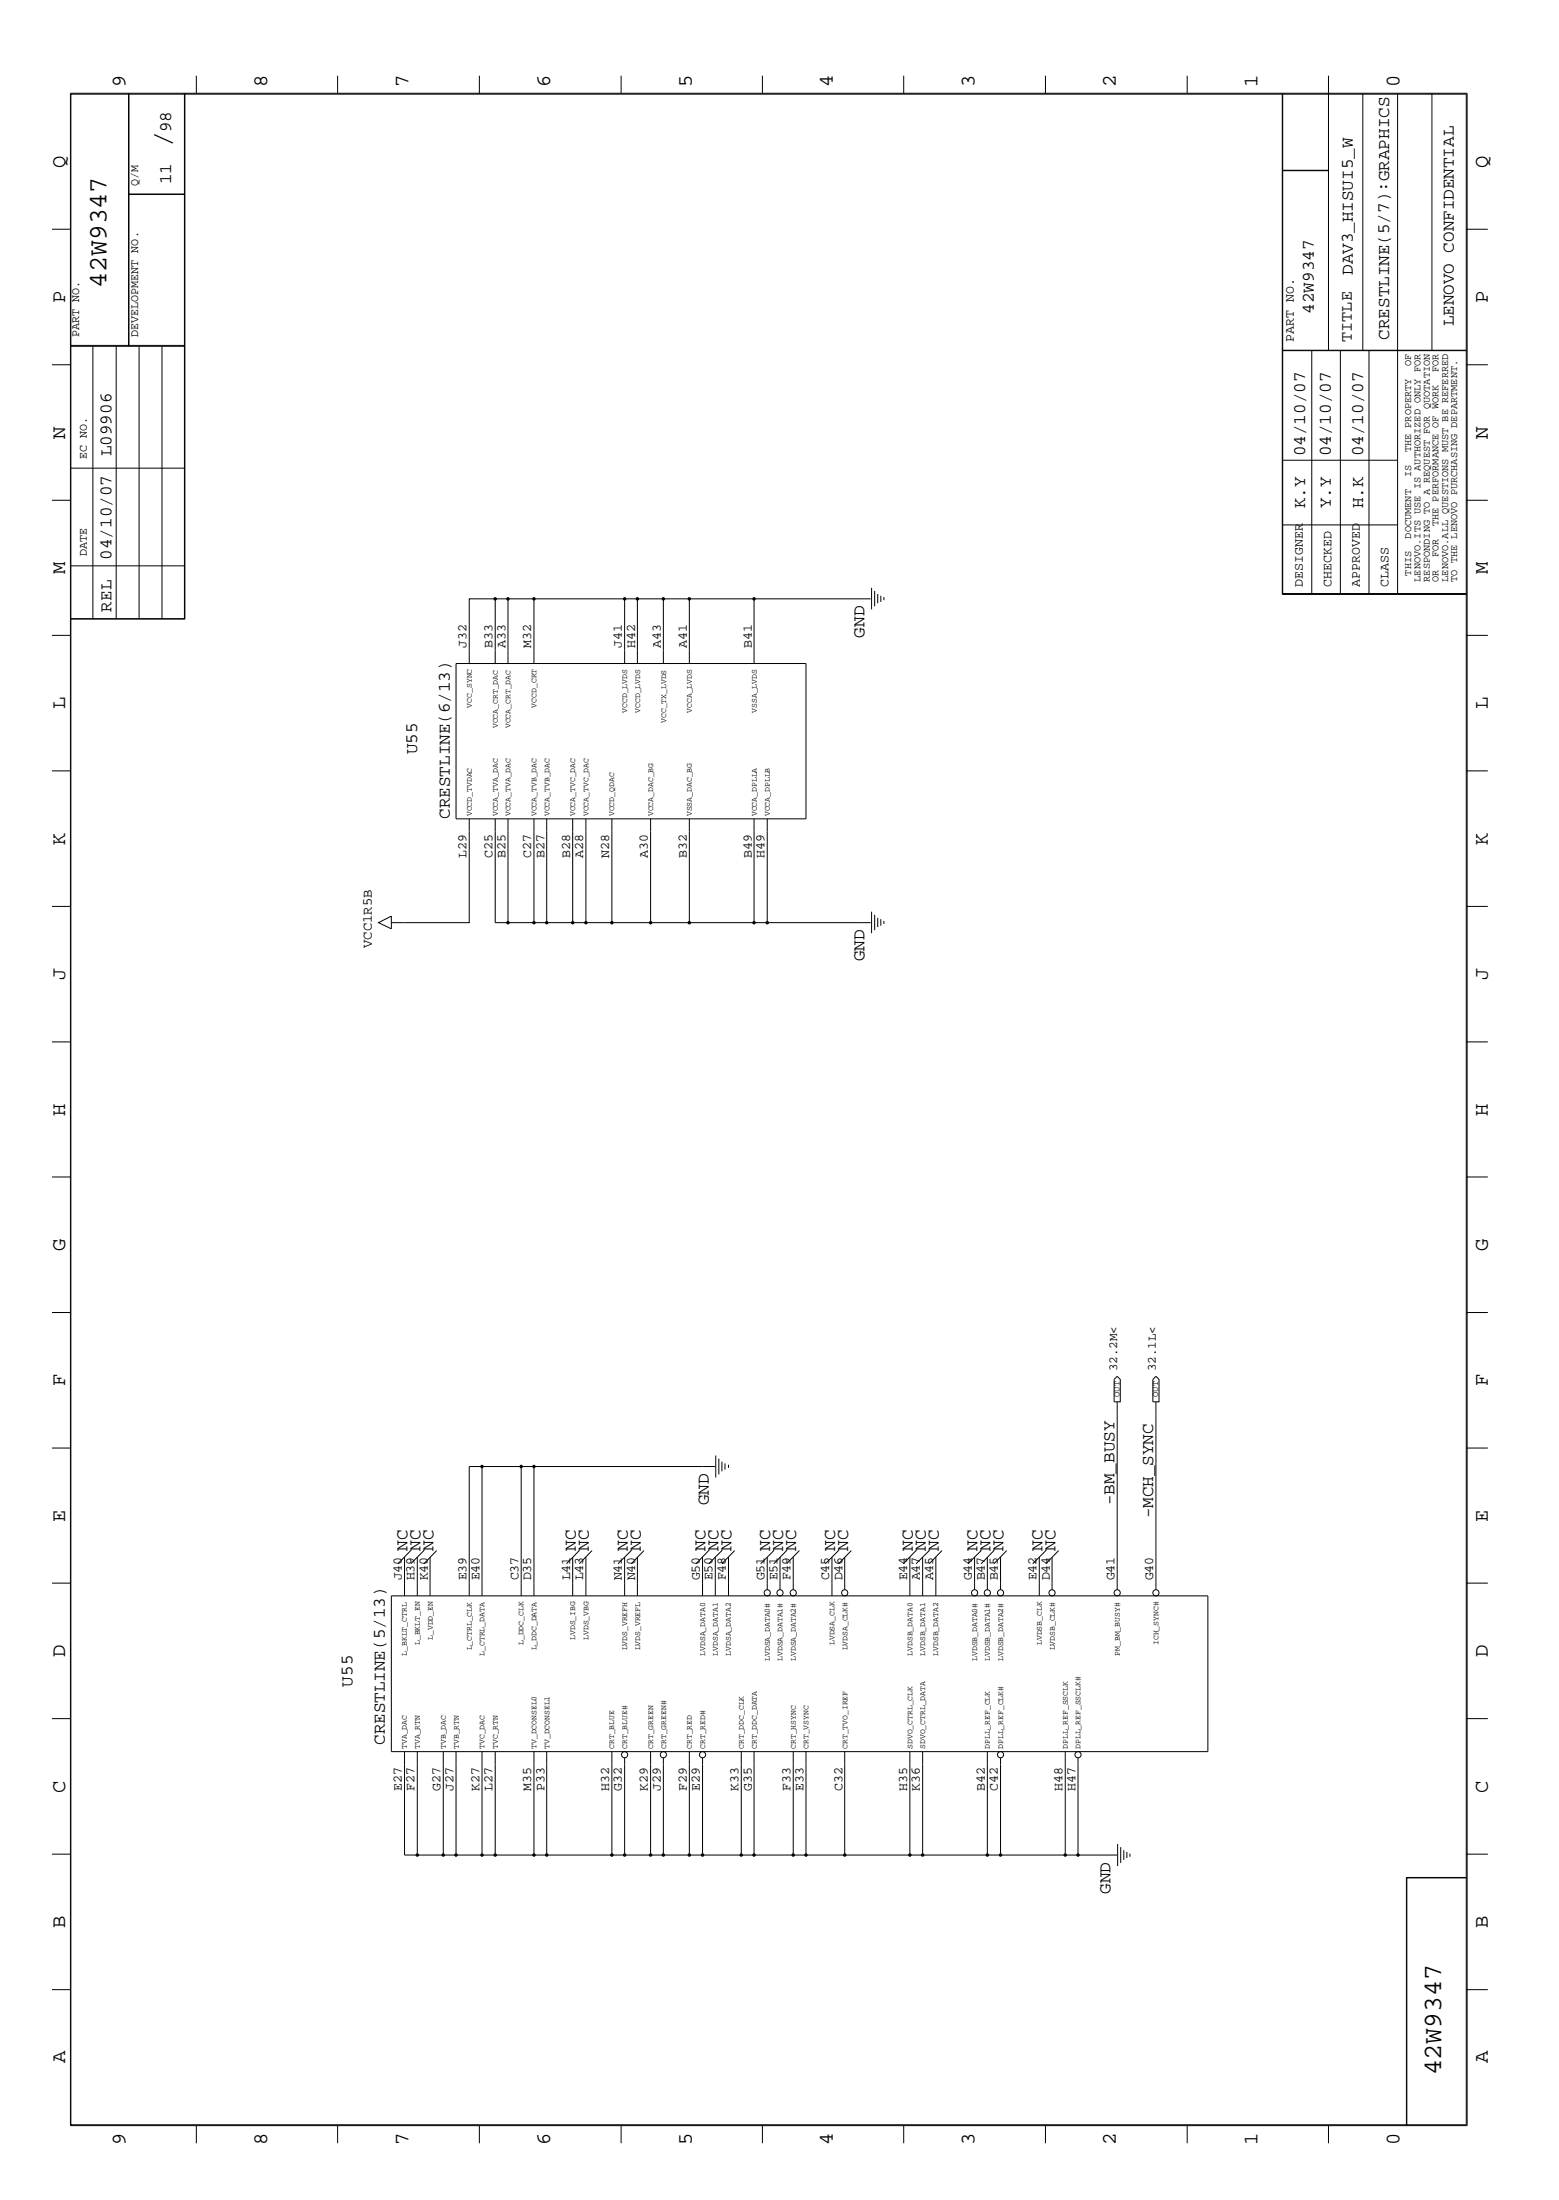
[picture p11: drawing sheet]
<svg xmlns="http://www.w3.org/2000/svg" width="300mm" height="423mm" viewBox="0 0 300 423" stroke-linecap="round" stroke-linejoin="round" font-family="sans-serif">
<g fill="none" stroke="#000" stroke-width=".19">
<path d="M13.5 17.9h268.7v391.1h-268.7zM13.6 18.1h268.4v390.8h-268.4zM24.7 17.9v48.7M24.8 17.9v48.7M35.5 17.9v101.2M35.6 17.9v101.2h-22.1M37.8 14.6v3.3M64.9 14.6v3.3M92.2 14.6v3.3M119.5 14.6v3.3M146.6 14.6v3.3M173.8 14.6v3.3"/>
<path d="M201.1 14.6v3.3M228.3 14.6v3.3M246.6 17.9v96.5h35.4M246.7 17.9v96.5M255.5 14.6v52.9M262.1 17.9v49.6M268.8 17.9v96.5M275.4 17.9v49.6M24.8 37.4h10.8M24.8 37.3h10.8M246.6 32.9h8.9M246.6 32.8h8.9"/>
<path d="M10 44.1h3.5M282 44.1h4.2M10 70.2h3.5M13.5 66.6h22.1M13.5 66.5h22.1M17.9 66.6v52.5M22.4 66.6v52.5M26.8 66.6v52.5M31.2 66.6v52.4M246.6 67.5h35.4M246.6 67.4h35.4M252.3 67.5v46.9"/>
<path d="M257.8 67.5v46.9M263.3 67.5v46.9M282 70.2h4.2M10 96.3h3.5M13.5 90.1h22.1M246.6 88.6h22.2M282 96.3h4.2M13.5 119h22.1M13.5 108.9h22.1M95.3 115.2v12.5M97.7 115.2h-7.4v12.5M97.7 115.2h69.8"/>
<path d="M97.7 115.2v12.5M102.7 115.2v12.5M120.1 115.2v12.5M122.6 115.2v12.5M127.6 115.2v12.5M132.6 115.2v12.5M145 115.2v12.5M167.6 113.1v4.2M168.2 113.7v3M168.8 114.3v1.8M169.4 114.6v1.2M170 114.9v.6"/>
<path d="M246.6 114.2h35.4M246.6 101h22.2M10 122.3h3.5M87.7 127.7h67.3v29.9h-67.3zM282 122.3h4.2M10 148.3h3.5M90.3 157.6v19.9h-15M95.3 157.6v19.9h2.4M97.7 157.6v19.9h5M102.7 157.6v19.9h2.5M105.2 157.6v19.9M110.2 157.6v19.9"/>
<path d="M112.7 157.6v19.9M117.7 157.6v19.9h7.4M125.1 157.6v19.9h7.5M132.6 157.6v19.9M145 157.6v19.9h2.6M147.6 157.6v19.9h19.9M282 148.3h4.2M10 174.4h3.5M72.8 177.5l2.5-1.2v2.4zM105.2 177.5h12.5M132.6 177.5h12.4M167.6 175.4v4.2"/>
<path d="M168.2 176v3M168.8 176.6v1.8M169.4 176.9v1.2M170 177.2v.6M282 174.4h4.2M10 200.5h3.5M282 200.5h4.2M10 226.5h3.5M282 226.5h4.2M10 252.6h3.5M282 252.6h4.2M10 278.6h3.5"/>
<path d="M214.3 265.4l.6-.6 .6 .6v4.3h-1.2zM214.9 269.7v36.2M221.7 265.4l.6-.6 .6 .6v4.3h-1.2zM222.3 269.7v36.2M282 278.6h4.2M77.8 299.6v7.5M79 298.4l-2.5 2.5M80.3 299.6v7.5M81.5 298.4l-2.5 2.5M82.7 299.6v7.5M84 298.4l-2.5 2.5M92.7 282.2h-2.4v24.9"/>
<path d="M100.2 282.2h-7.5v24.9M102.7 282.2h-2.5v24.9M110.2 299.6v7.5M111.4 298.4l-2.4 2.5M112.7 299.6v7.5M113.9 298.4l-2.5 2.5M120.1 299.6v7.5M121.4 298.4l-2.5 2.5M122.6 299.6v7.5M123.9 298.4l-2.5 2.5M135.1 299.6v7.5M136.3 298.4l-2.4 2.5"/>
<path d="M137.6 282.2h-34.9v24.9M137.6 299.6v7.5M137.7 280.1v4.2M138.3 280.7v3M138.9 281.3v1.8M138.9 298.4l-2.6 2.5M139.4 281.6v1.2M140.1 281.9v.5M140.1 299.6v7.5M141.3 298.4l-2.4 2.5M147.6 299.6v6.3M148.8 298.4l-2.5 2.5"/>
<path d="M150 299.6v6.3M151.3 298.4l-2.5 2.5M152.6 299.6v6.3M153.8 298.4l-2.5 2.5M160 299.6v7.5M161.3 298.4l-2.5 2.5M162.5 299.6v6.3M163.7 298.4l-2.4 2.5M175 299.6v7.5M176.2 298.4l-2.5 2.5M177.5 299.6v7.5M178.7 298.4l-2.5 2.5"/>
<path d="M180 299.6v7.5M181.2 298.4l-2.5 2.5M187.5 299.6v6.3M188.7 298.4l-2.5 2.5M189.9 299.6v6.3M191.2 298.4l-2.5 2.5M192.4 299.6v6.3M193.6 298.4l-2.4 2.5M199.9 299.6v7.5M201.2 298.4l-2.6 2.5M202.4 299.6v6.3M203.6 298.4l-2.4 2.5"/>
<path d="M10 304.6h3.5M75.3 307.1h157v30h-157zM282 304.6h4.2M10 330.7h3.5M77.8 337.1v19.9h2.5v-19.9M85.3 337.1v19.9h-5M87.7 337.1v19.9h-2.4M92.7 337.1v19.9h-5M95.3 337.1v19.9M102.7 337.1v19.9M105.2 337.1v19.9M117.7 337.1v19.9"/>
<path d="M120.1 338.2v18.8M125.1 337.1v19.9M127.6 338.2v18.8M132.6 337.1v19.9M135.1 338.2v18.8M142.6 337.1v19.9h-7.5M145 337.1v19.9h-2.4M152.6 337.1v19.9h-7.6M155 337.1v19.9h-2.4M162.5 337.1v19.9h-7.5M175 337.1v19.9M177.5 337.1v19.9"/>
<path d="M189.9 337.1v19.9M192.4 338.2v18.8M204.9 337.1v19.9M207.3 338.2v18.8M282 330.7h4.2M10 356.8h3.5M92.7 357h42.4M162.5 357h42.4M204.9 357h10M215 354.8v4.3M215.6 355.4v3.1M216.2 356v1.9"/>
<path d="M216.7 356.4v1.1M217.3 356.7v.6M282 356.8h4.2M270.5 361.4h11.5M270.6 361.3v47.7M282 361.3h-11.5v47.7M10 382.9h3.5M282 382.9h4.2M37.8 409v3.4M64.9 409v3.4M92.2 409v3.4M119.5 409v3.4"/>
<path d="M146.6 409v3.4M173.8 409v3.4M201.1 409v3.4M228.3 409v3.4M255.5 409v3.4"/>
<circle cx="147.6" cy="306.5" r=".59"/>
<circle cx="150" cy="306.5" r=".59"/>
<circle cx="152.6" cy="306.5" r=".59"/>
<circle cx="162.5" cy="306.5" r=".59"/>
<circle cx="187.5" cy="306.5" r=".59"/>
<circle cx="189.9" cy="306.5" r=".59"/>
<circle cx="192.4" cy="306.5" r=".59"/>
<circle cx="202.4" cy="306.5" r=".59"/>
<circle cx="214.9" cy="306.5" r=".59"/>
<circle cx="222.3" cy="306.5" r=".59"/>
<circle cx="120.1" cy="337.7" r=".59"/>
<circle cx="127.6" cy="337.7" r=".59"/>
<circle cx="135.1" cy="337.7" r=".59"/>
<circle cx="192.4" cy="337.7" r=".59"/>
<circle cx="207.3" cy="337.7" r=".59"/>
</g>
<g fill="#000">
<circle cx="95.2" cy="115.2" r=".34"/>
<circle cx="97.7" cy="115.2" r=".34"/>
<circle cx="102.7" cy="115.2" r=".34"/>
<circle cx="120.1" cy="115.2" r=".34"/>
<circle cx="122.6" cy="115.2" r=".34"/>
<circle cx="127.6" cy="115.2" r=".34"/>
<circle cx="132.6" cy="115.2" r=".34"/>
<circle cx="145" cy="115.2" r=".34"/>
<circle cx="97.7" cy="177.5" r=".34"/>
<circle cx="102.7" cy="177.5" r=".34"/>
<circle cx="105.2" cy="177.5" r=".34"/>
<circle cx="110.2" cy="177.5" r=".34"/>
<circle cx="112.7" cy="177.5" r=".34"/>
<circle cx="117.7" cy="177.5" r=".34"/>
<circle cx="125.1" cy="177.5" r=".34"/>
<circle cx="132.6" cy="177.5" r=".34"/>
<circle cx="145" cy="177.5" r=".34"/>
<circle cx="147.6" cy="177.5" r=".34"/>
<circle cx="92.7" cy="282.2" r=".34"/>
<circle cx="100.2" cy="282.2" r=".34"/>
<circle cx="102.7" cy="282.2" r=".34"/>
<circle cx="80.3" cy="357" r=".34"/>
<circle cx="85.3" cy="357" r=".34"/>
<circle cx="87.7" cy="357" r=".34"/>
<circle cx="92.7" cy="357" r=".34"/>
<circle cx="95.2" cy="357" r=".34"/>
<circle cx="102.7" cy="357" r=".34"/>
<circle cx="105.2" cy="357" r=".34"/>
<circle cx="117.7" cy="357" r=".34"/>
<circle cx="120.1" cy="357" r=".34"/>
<circle cx="125.1" cy="357" r=".34"/>
<circle cx="127.6" cy="357" r=".34"/>
<circle cx="132.6" cy="357" r=".34"/>
<circle cx="135.1" cy="357" r=".34"/>
<circle cx="142.6" cy="357" r=".34"/>
<circle cx="145" cy="357" r=".34"/>
<circle cx="152.6" cy="357" r=".34"/>
<circle cx="155" cy="357" r=".34"/>
<circle cx="162.5" cy="357" r=".34"/>
<circle cx="175" cy="357" r=".34"/>
<circle cx="177.5" cy="357" r=".34"/>
<circle cx="189.9" cy="357" r=".34"/>
<circle cx="192.4" cy="357" r=".34"/>
<circle cx="204.9" cy="357" r=".34"/>
<circle cx="207.3" cy="357" r=".34"/>
</g>
<text font-size="5.2" x="32.9" y="28.4" transform="rotate(-90 32.9 28.4)">/</text>
<g font-size="5.1">
<text x="20.5" y="55.4" transform="rotate(-90 20.5 55.4)">42W9347</text>
<text x="277.2" y="399.4" transform="rotate(-90 277.2 399.4)">42W9347</text>
</g>
<g font-size="4">
<text x="24.1" y="16.7" transform="rotate(-90 24.1 16.7)">9</text>
<text x="51.4" y="16.7" transform="rotate(-90 51.4 16.7)">8</text>
<text x="78.6" y="16.7" transform="rotate(-90 78.6 16.7)">7</text>
<text x="105.8" y="16.7" transform="rotate(-90 105.8 16.7)">6</text>
<text x="133.1" y="16.7" transform="rotate(-90 133.1 16.7)">5</text>
<text x="160.2" y="16.7" transform="rotate(-90 160.2 16.7)">4</text>
<text x="187.5" y="16.7" transform="rotate(-90 187.5 16.7)">3</text>
<text x="214.6" y="16.7" transform="rotate(-90 214.6 16.7)">2</text>
<text x="241.9" y="16.7" transform="rotate(-90 241.9 16.7)">1</text>
<text x="269.2" y="16.7" transform="rotate(-90 269.2 16.7)">0</text>
<text x="12.5" y="32.3" transform="rotate(-90 12.5 32.3)">Q</text>
<text x="286.2" y="32.3" transform="rotate(-90 286.2 32.3)">Q</text>
<text x="12.5" y="58.3" transform="rotate(-90 12.5 58.3)">P</text>
<text x="286.2" y="58.3" transform="rotate(-90 286.2 58.3)">P</text>
<text x="12.5" y="84.4" transform="rotate(-90 12.5 84.4)">N</text>
<text x="286.2" y="84.4" transform="rotate(-90 286.2 84.4)">N</text>
<text x="12.5" y="110.5" transform="rotate(-90 12.5 110.5)">M</text>
<text x="286.2" y="110.5" transform="rotate(-90 286.2 110.5)">M</text>
<text x="12.5" y="136.5" transform="rotate(-90 12.5 136.5)">L</text>
<text x="286.2" y="136.5" transform="rotate(-90 286.2 136.5)">L</text>
<text x="12.5" y="162.6" transform="rotate(-90 12.5 162.6)">K</text>
<text x="286.2" y="162.6" transform="rotate(-90 286.2 162.6)">K</text>
<text x="12.5" y="188.6" transform="rotate(-90 12.5 188.6)">J</text>
<text x="286.2" y="188.6" transform="rotate(-90 286.2 188.6)">J</text>
<text x="12.5" y="214.7" transform="rotate(-90 12.5 214.7)">H</text>
<text x="286.2" y="214.7" transform="rotate(-90 286.2 214.7)">H</text>
<text x="12.5" y="240.7" transform="rotate(-90 12.5 240.7)">G</text>
<text x="286.2" y="240.7" transform="rotate(-90 286.2 240.7)">G</text>
<text x="12.5" y="266.8" transform="rotate(-90 12.5 266.8)">F</text>
<text x="286.2" y="266.8" transform="rotate(-90 286.2 266.8)">F</text>
<text x="12.5" y="292.9" transform="rotate(-90 12.5 292.9)">E</text>
<text x="286.2" y="292.9" transform="rotate(-90 286.2 292.9)">E</text>
<text x="12.5" y="318.9" transform="rotate(-90 12.5 318.9)">D</text>
<text x="286.2" y="318.9" transform="rotate(-90 286.2 318.9)">D</text>
<text x="12.5" y="344.9" transform="rotate(-90 12.5 344.9)">C</text>
<text x="286.2" y="344.9" transform="rotate(-90 286.2 344.9)">C</text>
<text x="12.5" y="371" transform="rotate(-90 12.5 371)">B</text>
<text x="286.2" y="371" transform="rotate(-90 286.2 371)">B</text>
<text x="12.5" y="397" transform="rotate(-90 12.5 397)">A</text>
<text x="286.2" y="397" transform="rotate(-90 286.2 397)">A</text>
<text x="24.1" y="412.7" transform="rotate(-90 24.1 412.7)">9</text>
<text x="51.4" y="412.7" transform="rotate(-90 51.4 412.7)">8</text>
<text x="78.6" y="412.7" transform="rotate(-90 78.6 412.7)">7</text>
<text x="105.8" y="412.7" transform="rotate(-90 105.8 412.7)">6</text>
<text x="133.1" y="412.7" transform="rotate(-90 133.1 412.7)">5</text>
<text x="160.2" y="412.7" transform="rotate(-90 160.2 412.7)">4</text>
<text x="187.5" y="412.7" transform="rotate(-90 187.5 412.7)">3</text>
<text x="214.6" y="412.7" transform="rotate(-90 214.6 412.7)">2</text>
<text x="241.9" y="412.7" transform="rotate(-90 241.9 412.7)">1</text>
<text x="269.2" y="412.7" transform="rotate(-90 269.2 412.7)">0</text>
</g>
<g font-size="3.4">
<text x="32.9" y="25.5" transform="rotate(-90 32.9 25.5)">98</text>
<text x="32.9" y="35.5" transform="rotate(-90 32.9 35.5)">11</text>
<text x="260.2" y="52.9" transform="rotate(-90 260.2 52.9)">DAV3_HISUI5_W</text>
<text x="252.7" y="60.4" transform="rotate(-90 252.7 60.4)">42W9347</text>
<text x="267.2" y="65.4" transform="rotate(-90 267.2 65.4)">CRESTLINE(5/7):GRAPHICS</text>
<text x="279.7" y="62.8" transform="rotate(-90 279.7 62.8)">LENOVO CONFIDENTIAL</text>
<text x="21.4" y="87.8" transform="rotate(-90 21.4 87.8)">L09906</text>
<text x="251" y="87.8" transform="rotate(-90 251 87.8)">04/10/07</text>
<text x="255.9" y="87.8" transform="rotate(-90 255.9 87.8)">04/10/07</text>
<text x="262.2" y="87.8" transform="rotate(-90 262.2 87.8)">04/10/07</text>
<text x="251" y="97.8" transform="rotate(-90 251 97.8)">K.Y</text>
<text x="255.9" y="97.8" transform="rotate(-90 255.9 97.8)">Y.Y</text>
<text x="262.2" y="97.8" transform="rotate(-90 262.2 97.8)">H.K</text>
<text x="21.4" y="107.7" transform="rotate(-90 21.4 107.7)">04/10/07</text>
<text x="21.4" y="117.7" transform="rotate(-90 21.4 117.7)">REL</text>
<text x="166.3" y="122.7" transform="rotate(-90 166.3 122.7)">GND</text>
<text x="80.3" y="145.1" transform="rotate(-90 80.3 145.1)">U55</text>
<text x="86.5" y="157.6" transform="rotate(-90 86.5 157.6)">CRESTLINE(6/13)</text>
<text x="166.3" y="185" transform="rotate(-90 166.3 185)">GND</text>
<text x="136.3" y="289.6" transform="rotate(-90 136.3 289.6)">GND</text>
<text x="214.4" y="289.6" transform="rotate(-90 214.4 289.6)">-BM_BUSY</text>
<text x="221.8" y="292.2" transform="rotate(-90 221.8 292.2)">-MCH_SYNC</text>
<text x="78.4" y="298.4" transform="rotate(-90 78.4 298.4)">NC</text>
<text x="80.9" y="298.4" transform="rotate(-90 80.9 298.4)">NC</text>
<text x="83.4" y="298.4" transform="rotate(-90 83.4 298.4)">NC</text>
<text x="110.7" y="298.4" transform="rotate(-90 110.7 298.4)">NC</text>
<text x="113.3" y="298.4" transform="rotate(-90 113.3 298.4)">NC</text>
<text x="120.7" y="298.4" transform="rotate(-90 120.7 298.4)">NC</text>
<text x="123.3" y="298.4" transform="rotate(-90 123.3 298.4)">NC</text>
<text x="135.7" y="298.4" transform="rotate(-90 135.7 298.4)">NC</text>
<text x="138.2" y="298.4" transform="rotate(-90 138.2 298.4)">NC</text>
<text x="140.7" y="298.4" transform="rotate(-90 140.7 298.4)">NC</text>
<text x="148.2" y="298.4" transform="rotate(-90 148.2 298.4)">NC</text>
<text x="150.6" y="298.4" transform="rotate(-90 150.6 298.4)">NC</text>
<text x="153.2" y="298.4" transform="rotate(-90 153.2 298.4)">NC</text>
<text x="160.6" y="298.4" transform="rotate(-90 160.6 298.4)">NC</text>
<text x="163.2" y="298.4" transform="rotate(-90 163.2 298.4)">NC</text>
<text x="175.6" y="298.4" transform="rotate(-90 175.6 298.4)">NC</text>
<text x="178.1" y="298.4" transform="rotate(-90 178.1 298.4)">NC</text>
<text x="180.6" y="298.4" transform="rotate(-90 180.6 298.4)">NC</text>
<text x="188" y="298.4" transform="rotate(-90 188 298.4)">NC</text>
<text x="190.5" y="298.4" transform="rotate(-90 190.5 298.4)">NC</text>
<text x="193" y="298.4" transform="rotate(-90 193 298.4)">NC</text>
<text x="200.5" y="298.4" transform="rotate(-90 200.5 298.4)">NC</text>
<text x="203" y="298.4" transform="rotate(-90 203 298.4)">NC</text>
<text x="67.8" y="324.5" transform="rotate(-90 67.8 324.5)">U55</text>
<text x="74" y="335.8" transform="rotate(-90 74 335.8)">CRESTLINE(5/13)</text>
<text x="213.6" y="364.4" transform="rotate(-90 213.6 364.4)">GND</text>
</g>
<text font-size="3.2" x="260" y="65.8" transform="rotate(-90 260 65.8)">TITLE</text>
<text font-size="2.7" x="71.5" y="182.5" transform="rotate(-90 71.5 182.5)">VCC1R5B</text>
<g font-size="2.5">
<text x="248.8" y="65.8" transform="rotate(-90 248.8 65.8)">PART NO.</text>
<text x="250.6" y="112.9" transform="rotate(-90 250.6 112.9)">DESIGNER</text>
<text x="256.1" y="112.9" transform="rotate(-90 256.1 112.9)">CHECKED</text>
<text x="261.5" y="112.9" transform="rotate(-90 261.5 112.9)">APPROVED</text>
<text x="267" y="112.9" transform="rotate(-90 267 112.9)">CLASS</text>
<text x="89.7" y="124.6" transform="rotate(-90 89.7 124.6)">J32</text>
<text x="94.7" y="124.6" transform="rotate(-90 94.7 124.6)">B33</text>
<text x="97.2" y="124.6" transform="rotate(-90 97.2 124.6)">A33</text>
<text x="102.2" y="124.6" transform="rotate(-90 102.2 124.6)">M32</text>
<text x="119.6" y="124.6" transform="rotate(-90 119.6 124.6)">J41</text>
<text x="122.2" y="124.6" transform="rotate(-90 122.2 124.6)">H42</text>
<text x="127.1" y="124.6" transform="rotate(-90 127.1 124.6)">A43</text>
<text x="132.1" y="124.6" transform="rotate(-90 132.1 124.6)">A41</text>
<text x="144.6" y="124.6" transform="rotate(-90 144.6 124.6)">B41</text>
<text x="89.7" y="165.1" transform="rotate(-90 89.7 165.1)">L29</text>
<text x="94.7" y="165.1" transform="rotate(-90 94.7 165.1)">C25</text>
<text x="97.2" y="165.1" transform="rotate(-90 97.2 165.1)">B25</text>
<text x="102.2" y="165.1" transform="rotate(-90 102.2 165.1)">C27</text>
<text x="104.7" y="165.1" transform="rotate(-90 104.7 165.1)">B27</text>
<text x="109.6" y="165.1" transform="rotate(-90 109.6 165.1)">B28</text>
<text x="112.2" y="165.1" transform="rotate(-90 112.2 165.1)">A28</text>
<text x="117.2" y="165.1" transform="rotate(-90 117.2 165.1)">N28</text>
<text x="124.6" y="165.1" transform="rotate(-90 124.6 165.1)">A30</text>
<text x="132.1" y="165.1" transform="rotate(-90 132.1 165.1)">B32</text>
<text x="144.6" y="165.1" transform="rotate(-90 144.6 165.1)">B49</text>
<text x="147.1" y="165.1" transform="rotate(-90 147.1 165.1)">H49</text>
<text x="77.3" y="304.1" transform="rotate(-90 77.3 304.1)">J40</text>
<text x="79.8" y="304.1" transform="rotate(-90 79.8 304.1)">H39</text>
<text x="82.3" y="304.1" transform="rotate(-90 82.3 304.1)">K40</text>
<text x="89.7" y="304.1" transform="rotate(-90 89.7 304.1)">E39</text>
<text x="92.2" y="304.1" transform="rotate(-90 92.2 304.1)">E40</text>
<text x="99.7" y="304.1" transform="rotate(-90 99.7 304.1)">C37</text>
<text x="102.2" y="304.1" transform="rotate(-90 102.2 304.1)">D35</text>
<text x="109.6" y="304.1" transform="rotate(-90 109.6 304.1)">L41</text>
<text x="112.2" y="304.1" transform="rotate(-90 112.2 304.1)">L43</text>
<text x="119.6" y="304.1" transform="rotate(-90 119.6 304.1)">N41</text>
<text x="122.2" y="304.1" transform="rotate(-90 122.2 304.1)">N40</text>
<text x="134.6" y="304.1" transform="rotate(-90 134.6 304.1)">G50</text>
<text x="137.1" y="304.1" transform="rotate(-90 137.1 304.1)">E50</text>
<text x="139.6" y="304.1" transform="rotate(-90 139.6 304.1)">F48</text>
<text x="147.1" y="304.1" transform="rotate(-90 147.1 304.1)">G51</text>
<text x="149.5" y="304.1" transform="rotate(-90 149.5 304.1)">E51</text>
<text x="152.1" y="304.1" transform="rotate(-90 152.1 304.1)">F49</text>
<text x="159.5" y="304.1" transform="rotate(-90 159.5 304.1)">C45</text>
<text x="162.1" y="304.1" transform="rotate(-90 162.1 304.1)">D46</text>
<text x="174.5" y="304.1" transform="rotate(-90 174.5 304.1)">E44</text>
<text x="177" y="304.1" transform="rotate(-90 177 304.1)">A47</text>
<text x="179.5" y="304.1" transform="rotate(-90 179.5 304.1)">A45</text>
<text x="186.9" y="304.1" transform="rotate(-90 186.9 304.1)">G44</text>
<text x="189.4" y="304.1" transform="rotate(-90 189.4 304.1)">B47</text>
<text x="191.9" y="304.1" transform="rotate(-90 191.9 304.1)">B45</text>
<text x="199.4" y="304.1" transform="rotate(-90 199.4 304.1)">E42</text>
<text x="201.9" y="304.1" transform="rotate(-90 201.9 304.1)">D44</text>
<text x="214.4" y="304.1" transform="rotate(-90 214.4 304.1)">G41</text>
<text x="221.8" y="304.1" transform="rotate(-90 221.8 304.1)">G40</text>
<text x="77.3" y="344.6" transform="rotate(-90 77.3 344.6)">E27</text>
<text x="79.8" y="344.6" transform="rotate(-90 79.8 344.6)">F27</text>
<text x="84.8" y="344.6" transform="rotate(-90 84.8 344.6)">G27</text>
<text x="87.2" y="344.6" transform="rotate(-90 87.2 344.6)">J27</text>
<text x="92.2" y="344.6" transform="rotate(-90 92.2 344.6)">K27</text>
<text x="94.7" y="344.6" transform="rotate(-90 94.7 344.6)">L27</text>
<text x="102.2" y="344.6" transform="rotate(-90 102.2 344.6)">M35</text>
<text x="104.7" y="344.6" transform="rotate(-90 104.7 344.6)">P33</text>
<text x="117.2" y="344.6" transform="rotate(-90 117.2 344.6)">H32</text>
<text x="119.6" y="344.6" transform="rotate(-90 119.6 344.6)">G32</text>
<text x="124.6" y="344.6" transform="rotate(-90 124.6 344.6)">K29</text>
<text x="127.1" y="344.6" transform="rotate(-90 127.1 344.6)">J29</text>
<text x="132.1" y="344.6" transform="rotate(-90 132.1 344.6)">F29</text>
<text x="134.6" y="344.6" transform="rotate(-90 134.6 344.6)">E29</text>
<text x="142.1" y="344.6" transform="rotate(-90 142.1 344.6)">K33</text>
<text x="144.6" y="344.6" transform="rotate(-90 144.6 344.6)">G35</text>
<text x="152.1" y="344.6" transform="rotate(-90 152.1 344.6)">F33</text>
<text x="154.5" y="344.6" transform="rotate(-90 154.5 344.6)">E33</text>
<text x="162.1" y="344.6" transform="rotate(-90 162.1 344.6)">C32</text>
<text x="174.5" y="344.6" transform="rotate(-90 174.5 344.6)">H35</text>
<text x="177" y="344.6" transform="rotate(-90 177 344.6)">K36</text>
<text x="189.4" y="344.6" transform="rotate(-90 189.4 344.6)">B42</text>
<text x="191.9" y="344.6" transform="rotate(-90 191.9 344.6)">C42</text>
<text x="204.4" y="344.6" transform="rotate(-90 204.4 344.6)">H48</text>
<text x="206.8" y="344.6" transform="rotate(-90 206.8 344.6)">H47</text>
</g>
<g font-size="2.4">
<text x="214.9" y="263.8" transform="rotate(-90 214.9 263.8)">32.2M&lt;</text>
<text x="222.3" y="263.8" transform="rotate(-90 222.3 263.8)">32.1L&lt;</text>
</g>
<g font-size="2.3">
<text x="26.6" y="35.7" transform="rotate(-90 26.6 35.7)">Q/M</text>
<text x="15.2" y="64.9" transform="rotate(-90 15.2 64.9)">PART NO.</text>
<text x="26.6" y="64.9" transform="rotate(-90 26.6 64.9)">DEVELOPMENT NO.</text>
<text x="16.7" y="88.3" transform="rotate(-90 16.7 88.3)">EC NO.</text>
<text x="16.7" y="106.9" transform="rotate(-90 16.7 106.9)">DATE</text>
</g>
<g font-size="2">
<text x="271.4" y="70.4" transform="rotate(-90 271.4 70.4)">OF</text>
<text x="276.7" y="71.6" transform="rotate(-90 276.7 71.6)">FOR</text>
<text x="271.4" y="87" transform="rotate(-90 271.4 87)">THE PROPERTY</text>
<text x="271.4" y="91.8" transform="rotate(-90 271.4 91.8)">IS</text>
<text x="276.7" y="101.3" transform="rotate(-90 276.7 101.3)">THE PERFORMANCE OF WORK</text>
<text x="271.4" y="103.6" transform="rotate(-90 271.4 103.6)">DOCUMENT</text>
<text x="276.7" y="107.2" transform="rotate(-90 276.7 107.2)">FOR</text>
<text x="271.4" y="110.7" transform="rotate(-90 271.4 110.7)">THIS</text>
<text x="273.2" y="111.9" transform="rotate(-90 273.2 111.9)">LENOVO.ITS USE IS AUTHORIZED ONLY FOR</text>
<text x="275" y="111.9" transform="rotate(-90 275 111.9)">RESPONDING TO A REQUEST FOR QUOTATION</text>
<text x="276.7" y="111.9" transform="rotate(-90 276.7 111.9)">OR</text>
<text x="278.6" y="111.9" transform="rotate(-90 278.6 111.9)">LENOVO.ALL QUESTIONS MUST BE REFERRED</text>
<text x="280.2" y="111.9" transform="rotate(-90 280.2 111.9)">TO THE LENOVO PURCHASING DEPARTMENT.</text>
</g>
<g font-size="1.7">
<text x="215.3" y="268.8" transform="rotate(-90 215.3 268.8)">OUT</text>
<text x="222.8" y="268.8" transform="rotate(-90 222.8 268.8)">OUT</text>
</g>
<g font-size="1.6">
<text x="90.8" y="136.1" transform="rotate(-90 90.8 136.1)">VCC_SYNC</text>
<text x="103.2" y="136.1" transform="rotate(-90 103.2 136.1)">VCCD_CRT</text>
<text x="120.6" y="137.2" transform="rotate(-90 120.6 137.2)">VCCD_LVDS</text>
<text x="123.1" y="137.2" transform="rotate(-90 123.1 137.2)">VCCD_LVDS</text>
<text x="133.1" y="137.2" transform="rotate(-90 133.1 137.2)">VCCA_LVDS</text>
<text x="145.5" y="137.2" transform="rotate(-90 145.5 137.2)">VSSA_LVDS</text>
<text x="95.8" y="140.1" transform="rotate(-90 95.8 140.1)">VCCA_CRT_DAC</text>
<text x="98.2" y="140.1" transform="rotate(-90 98.2 140.1)">VCCA_CRT_DAC</text>
<text x="128.1" y="139.1" transform="rotate(-90 128.1 139.1)">VCC_TX_LVDS</text>
<text x="90.8" y="157.1" transform="rotate(-90 90.8 157.1)">VCCD_TVDAC</text>
<text x="95.8" y="157.1" transform="rotate(-90 95.8 157.1)">VCCA_TVA_DAC</text>
<text x="98.2" y="157.1" transform="rotate(-90 98.2 157.1)">VCCA_TVA_DAC</text>
<text x="103.2" y="157.1" transform="rotate(-90 103.2 157.1)">VCCA_TVB_DAC</text>
<text x="105.7" y="157.1" transform="rotate(-90 105.7 157.1)">VCCA_TVB_DAC</text>
<text x="110.7" y="157.1" transform="rotate(-90 110.7 157.1)">VCCA_TVC_DAC</text>
<text x="113.2" y="157.1" transform="rotate(-90 113.2 157.1)">VCCA_TVC_DAC</text>
<text x="118.1" y="157.1" transform="rotate(-90 118.1 157.1)">VCCD_QDAC</text>
<text x="125.6" y="157.1" transform="rotate(-90 125.6 157.1)">VCCA_DAC_BG</text>
<text x="133.1" y="157.1" transform="rotate(-90 133.1 157.1)">VSSA_DAC_BG</text>
<text x="145.5" y="157.1" transform="rotate(-90 145.5 157.1)">VCCA_DPLLA</text>
<text x="148.1" y="157.1" transform="rotate(-90 148.1 157.1)">VCCA_DPLLB</text>
<text x="80.8" y="316.6" transform="rotate(-90 80.8 316.6)">L_BKLT_EN</text>
<text x="83.2" y="315.6" transform="rotate(-90 83.2 315.6)">L_VDD_EN</text>
<text x="90.8" y="317.6" transform="rotate(-90 90.8 317.6)">L_CTRL_CLK</text>
<text x="100.7" y="316.6" transform="rotate(-90 100.7 316.6)">L_DDC_CLK</text>
<text x="103.2" y="317.6" transform="rotate(-90 103.2 317.6)">L_DDC_DATA</text>
<text x="110.7" y="315.6" transform="rotate(-90 110.7 315.6)">LVDS_IBG</text>
<text x="113.2" y="315.6" transform="rotate(-90 113.2 315.6)">LVDS_VBG</text>
<text x="120.6" y="317.6" transform="rotate(-90 120.6 317.6)">LVDS_VREFH</text>
<text x="123.1" y="317.6" transform="rotate(-90 123.1 317.6)">LVDS_VREFL</text>
<text x="160.5" y="316.6" transform="rotate(-90 160.5 316.6)">LVDSA_CLK</text>
<text x="163" y="317.6" transform="rotate(-90 163 317.6)">LVDSA_CLK#</text>
<text x="200.4" y="316.6" transform="rotate(-90 200.4 316.6)">LVDSB_CLK</text>
<text x="202.9" y="317.6" transform="rotate(-90 202.9 317.6)">LVDSB_CLK#</text>
<text x="222.8" y="316.6" transform="rotate(-90 222.8 316.6)">ICH_SYNC#</text>
<text x="78.2" y="318.6" transform="rotate(-90 78.2 318.6)">L_BKLT_CTRL</text>
<text x="93.2" y="318.6" transform="rotate(-90 93.2 318.6)">L_CTRL_DATA</text>
<text x="135.6" y="318.6" transform="rotate(-90 135.6 318.6)">LVDSA_DATA0</text>
<text x="138.1" y="318.6" transform="rotate(-90 138.1 318.6)">LVDSA_DATA1</text>
<text x="140.5" y="318.6" transform="rotate(-90 140.5 318.6)">LVDSA_DATA2</text>
<text x="148.1" y="319.6" transform="rotate(-90 148.1 319.6)">LVDSA_DATA0#</text>
<text x="150.5" y="319.6" transform="rotate(-90 150.5 319.6)">LVDSA_DATA1#</text>
<text x="153.1" y="319.6" transform="rotate(-90 153.1 319.6)">LVDSA_DATA2#</text>
<text x="175.5" y="318.6" transform="rotate(-90 175.5 318.6)">LVDSB_DATA0</text>
<text x="178" y="318.6" transform="rotate(-90 178 318.6)">LVDSB_DATA1</text>
<text x="180.4" y="318.6" transform="rotate(-90 180.4 318.6)">LVDSB_DATA2</text>
<text x="188" y="319.6" transform="rotate(-90 188 319.6)">LVDSB_DATA0#</text>
<text x="190.4" y="319.6" transform="rotate(-90 190.4 319.6)">LVDSB_DATA1#</text>
<text x="193" y="319.6" transform="rotate(-90 193 319.6)">LVDSB_DATA2#</text>
<text x="215.4" y="318.6" transform="rotate(-90 215.4 318.6)">PM_BM_BUSY#</text>
<text x="78.2" y="336.6" transform="rotate(-90 78.2 336.6)">TVA_DAC</text>
<text x="80.8" y="336.6" transform="rotate(-90 80.8 336.6)">TVA_RTN</text>
<text x="85.8" y="336.6" transform="rotate(-90 85.8 336.6)">TVB_DAC</text>
<text x="88.2" y="336.6" transform="rotate(-90 88.2 336.6)">TVB_RTN</text>
<text x="93.2" y="336.6" transform="rotate(-90 93.2 336.6)">TVC_DAC</text>
<text x="95.8" y="336.6" transform="rotate(-90 95.8 336.6)">TVC_RTN</text>
<text x="103.2" y="336.6" transform="rotate(-90 103.2 336.6)">TV_DCONSEL0</text>
<text x="105.7" y="336.6" transform="rotate(-90 105.7 336.6)">TV_DCONSEL1</text>
<text x="118.1" y="336.6" transform="rotate(-90 118.1 336.6)">CRT_BLUE</text>
<text x="120.6" y="336.6" transform="rotate(-90 120.6 336.6)">CRT_BLUE#</text>
<text x="125.6" y="336.6" transform="rotate(-90 125.6 336.6)">CRT_GREEN</text>
<text x="128.1" y="336.6" transform="rotate(-90 128.1 336.6)">CRT_GREEN#</text>
<text x="133.1" y="336.6" transform="rotate(-90 133.1 336.6)">CRT_RED</text>
<text x="135.6" y="336.6" transform="rotate(-90 135.6 336.6)">CRT_RED#</text>
<text x="143.1" y="336.6" transform="rotate(-90 143.1 336.6)">CRT_DDC_CLK</text>
<text x="145.5" y="336.6" transform="rotate(-90 145.5 336.6)">CRT_DDC_DATA</text>
<text x="153.1" y="336.6" transform="rotate(-90 153.1 336.6)">CRT_HSYNC</text>
<text x="155.5" y="336.6" transform="rotate(-90 155.5 336.6)">CRT_VSYNC</text>
<text x="163" y="336.6" transform="rotate(-90 163 336.6)">CRT_TVO_IREF</text>
<text x="175.5" y="336.6" transform="rotate(-90 175.5 336.6)">SDVO_CTRL_CLK</text>
<text x="178" y="336.6" transform="rotate(-90 178 336.6)">SDVO_CTRL_DATA</text>
<text x="190.4" y="336.6" transform="rotate(-90 190.4 336.6)">DPLL_REF_CLK</text>
<text x="193" y="336.6" transform="rotate(-90 193 336.6)">DPLL_REF_CLK#</text>
<text x="205.4" y="336.6" transform="rotate(-90 205.4 336.6)">DPLL_REF_SSCLK</text>
<text x="207.9" y="336.6" transform="rotate(-90 207.9 336.6)">DPLL_REF_SSCLK#</text>
</g>
</svg>
